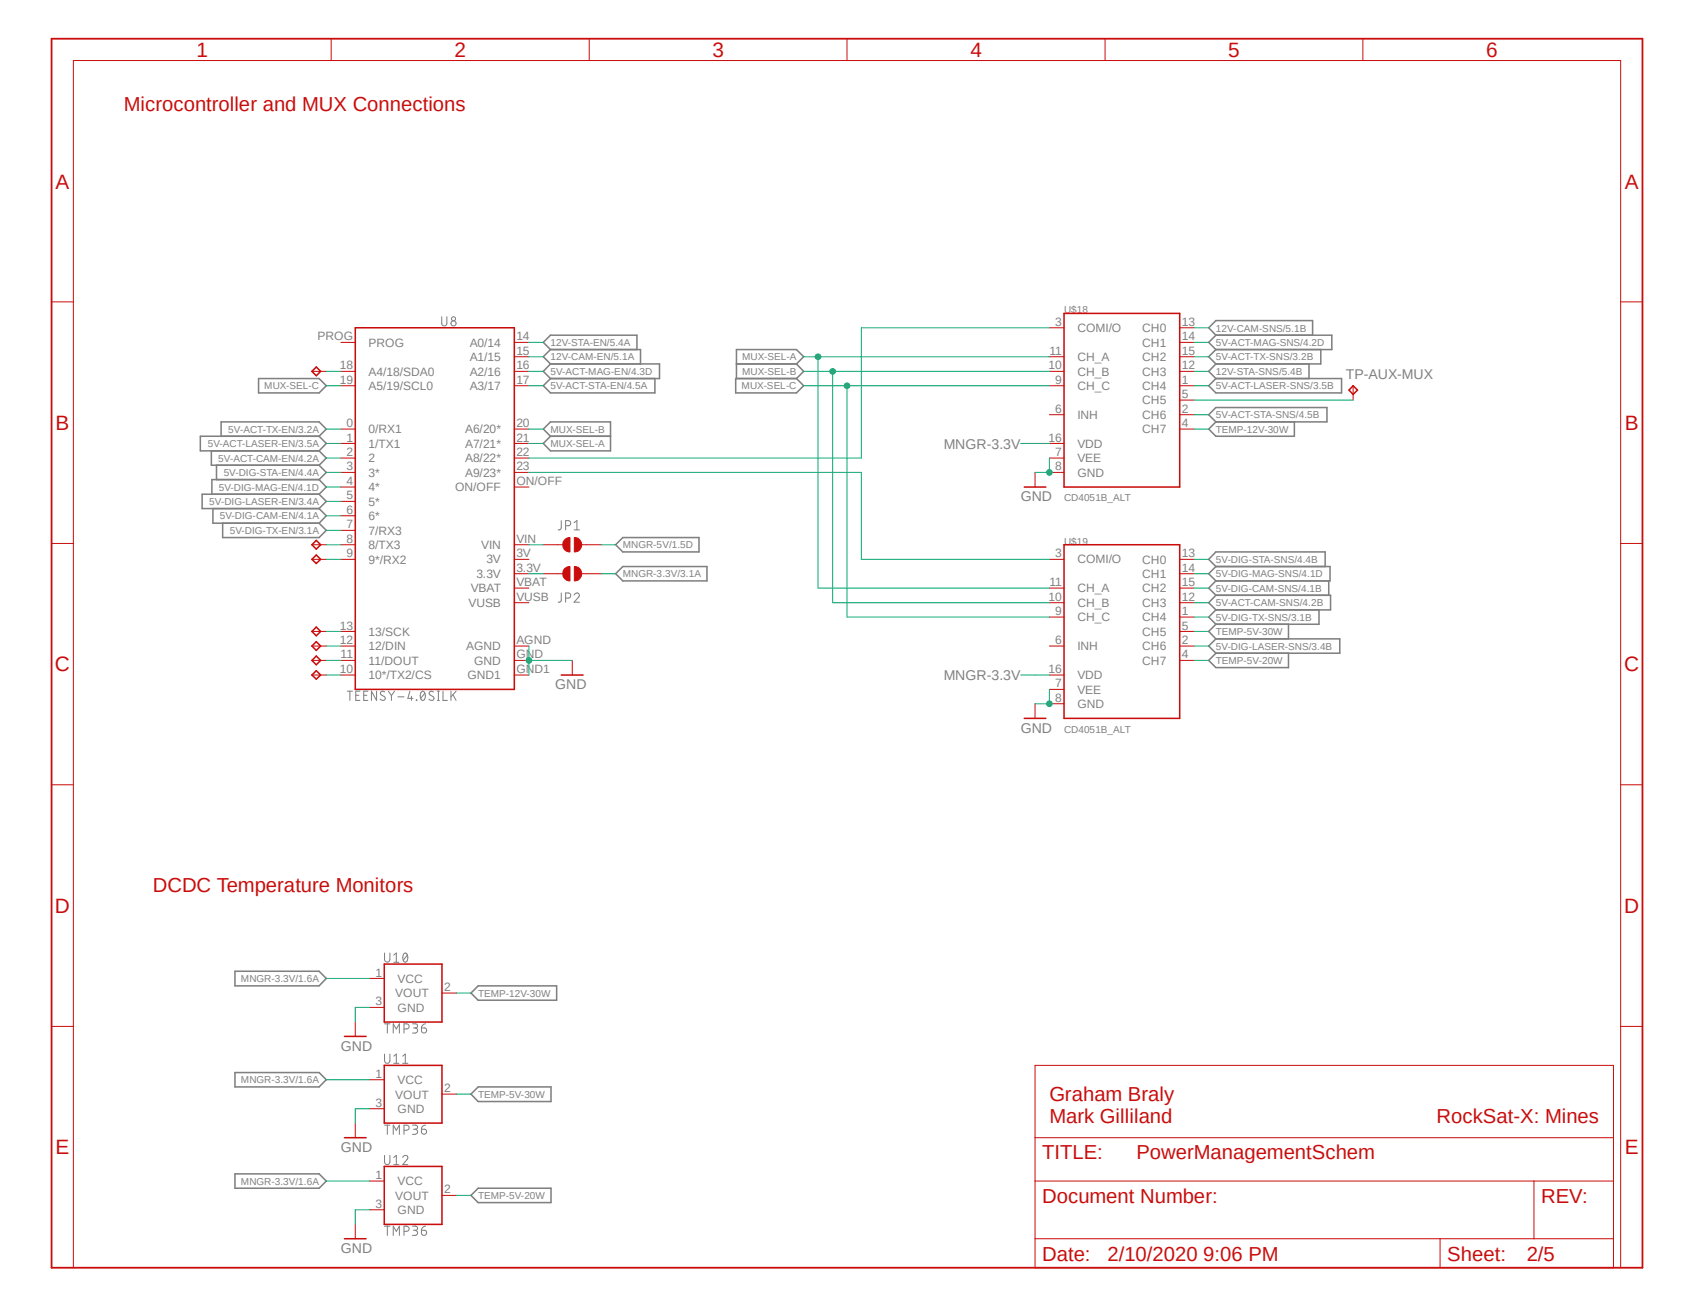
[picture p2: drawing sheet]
<svg xmlns="http://www.w3.org/2000/svg" width="279mm" height="216mm" viewBox="0 0 279 216" stroke-linecap="round" stroke-linejoin="round" font-family="sans-serif">
<path d="M8 6.1l263.4 203.7M271.4 6.1l-263.4 203.7" fill="none" stroke="#fff" stroke-width=".17"/>
<g fill="none" stroke="#808080" stroke-width=".17">
<path d="M72.9 52.3v1.1a.42 .42 0 0 0 .4 .4 .42 .42 0 0 0 .4-.4v-1.1M92.6 85.9v1.2a.38 .38 0 0 1-.5 .4M92.6 97.9v1.2a.38 .38 0 0 1-.5 .3M93.3 86.8h.5a.42 .42 0 0 0 .4-.4 .42 .42 0 0 0-.4-.5h-.5v1.6M93.3 98.7h.5a.42 .42 0 0 0 .4-.4 .42 .42 0 0 0-.4-.4h-.5v1.5M94.7 98.2a.43 .43 0 0 1 .6-.3 .43 .43 0 0 1 .2 .7l-.8 .8h.9M94.7 87.5h.9M94.7 86.3l.5-.4v1.6M57.3 114.1h.9M57.7 114.1v1.5M58.7 114.8h.5M59.4 114.1h-.7v1.5h.7"/>
<path d="M60 114.8h.5M60.7 114.1h-.7v1.5h.7M62.1 114.1v1.5l-.8-1.5v1.5M63.5 114.2a.42 .42 0 0 0-.4-.1 .42 .42 0 0 0-.3 .3 1.1 1.1 0 0 0 .7 .7 .34 .34 0 0 1-.3 .5l-.5-.2M64.1 114.1l.5 .7M64.6 114.8v.8M65.1 114.1l-.5 .7M65.7 115h1M67.6 114.1l-.3 1.2h.9M67.9 114.9v.7M68.7 115.5l.1 .1zM69.6 114.2l.2-.1a.95 .95 0 0 1 .2 1.5h-.2a.93 .93 0 0 1-.2-1.4z"/>
<path d="M70.1 114.4l-.7 .9M71.5 114.2a.42 .42 0 0 0-.4-.1 .42 .42 0 0 0-.3 .3 1.1 1.1 0 0 0 .8 .7 .34 .34 0 0 1-.3 .5l-.5-.2M72.2 114.1h.3M72.2 115.6h.3M72.3 114.1v1.5M73.1 114.1v1.5h.7M74.4 114.1v1.5M74.8 114.7l.5 .9M75.3 114.1l-.9 .9M63.5 157.3v1.1a.44 .44 0 0 0 .3 .4 .44 .44 0 0 0 .5-.2v-1.3M65 157.6l.4-.3v1.5M65 158.8h.8"/>
<path d="M66.7 157.4l.2-.1a.9 .9 0 0 1 0 1.5 .99 .99 0 0 1-.2-1.4zM67.2 157.6l-.7 .9M63.5 174v1.1l.2 .4h.2h.2l.2-.4v-1.1M63.5 169h.8M63.9 169v1.5M64.9 170.5v-1.5l.5 .8 .5-.8v1.5M65 174.3l.4-.3v1.5M65 175.5h.8M66.5 175.5h.8M66.5 174.3l.4-.3v1.5M66.7 169.8h.4a.42 .42 0 0 0 .4-.4 .42 .42 0 0 0-.4-.4h-.4v1.5M68.1 169h.5a.34 .34 0 0 1 .3 .3 .34 .34 0 0 1-.3 .4h-.4"/>
<path d="M68.5 169.7a.42 .42 0 0 1 .4 .4 .42 .42 0 0 1-.4 .4h-.4M69.6 169.7h.5a.43 .43 0 0 1 .3 .4 .43 .43 0 0 1-.4 .4 .43 .43 0 0 1-.4-.4zM70.2 169a.73 .73 0 0 0-.6 .7M63.5 190.7v1.1l.2 .4h.2h.2l.2-.4v-1.1M63.5 185.7h.8M63.9 185.7v1.5M64.9 187.2v-1.5l.5 .9 .5-.9v1.5M65 191.1l.4-.4v1.5M65 192.2h.8M66.5 191.1a.42 .42 0 0 1 .6-.4 .42 .42 0 0 1 .1 .7l-.7 .8h.8M66.7 186.6h.4a.42 .42 0 0 0 .4-.5 .42 .42 0 0 0-.4-.4h-.4v1.5M68.1 185.7h.5a.34 .34 0 0 1 .3 .4 .34 .34 0 0 1-.3 .3h-.4"/>
<path d="M68.5 186.4a.42 .42 0 0 1 .4 .4 .42 .42 0 0 1-.4 .4h-.4M69.6 186.4h.5a.43 .43 0 0 1 .3 .5 .43 .43 0 0 1-.4 .3 .43 .43 0 0 1-.4-.4zM70.2 185.7a.65 .65 0 0 0-.6 .7M63.5 202.4h.8M63.9 202.4v1.5M64.9 203.9v-1.5l.5 .8 .5-.8v1.5M66.7 203.2h.4a.42 .42 0 0 0 .4-.4 .42 .42 0 0 0-.4-.4h-.4v1.5M68.1 202.4h.5a.34 .34 0 0 1 .3 .3 .34 .34 0 0 1-.3 .4h-.4M68.5 203.1a.42 .42 0 0 1 .4 .4 .42 .42 0 0 1-.4 .4h-.4M69.6 203.1h.5a.43 .43 0 0 1 .3 .4 .43 .43 0 0 1-.4 .4 .43 .43 0 0 1-.4-.4zM70.2 202.4a.73 .73 0 0 0-.6 .7"/>
<circle cx="74.8" cy="53.4" r=".43"/>
<circle cx="74.8" cy="52.6" r=".34"/>
</g>
<g fill="none" stroke="#808080" stroke-width=".25">
<path d="M90.8 57.7h14.9v2.4M90.8 57.7l-1.1-1.2 1.1-1.2h14.3v2.4M90.8 57.7l-1.1 1.2 1.1 1.2M200.7 55.3h19.1v2.4h-19.1M200.7 57.7l-1.2 1.2 1.2 1.2M200.7 55.3l-1.2-1.2 1.2-1.2h15.9v2.4M200.7 55.3l-1.2 1.2 1.2 1.2M218 57.7v2.4h-17.3M34.9 74.4v2.4h17.8M35.7 76.8v2.4M36.5 72v-2.4h16.2l1.1 1.2-1.1 1.2M42.7 62.5h10l1.1 1.2-1.1 1.2h-10z"/>
<path d="M52.7 72h-19.6v2.4h19.6M52.7 72l1.1 1.2-1.1 1.2M52.7 74.4l1.1 1.2-1.1 1.2M52.7 76.8l1.1 1.2-1.1 1.2M52.7 79.2h-17.7v2.4M52.7 79.2l1.1 1.2-1.1 1.2M89.7 70.8l1.1-1.2h10v4.8h-10l-1.1-1.2 1.1-1.2zM90.8 60.1h18v2.4h-18M90.8 72h10M90.8 62.5l-1.1 1.2 1.1 1.2h17.3v-2.4M90.8 60.1l-1.1 1.2 1.1 1.2M121.4 62.5h10l1.2 1.2-1.2 1.2h-10z"/>
<path d="M121.5 60.1h9.9M131.4 60.1l1.2-1.2-1.2-1.2h-9.9v4.8M131.4 60.1l1.2 1.2-1.2 1.2M199.5 63.7l1.2-1.2h20.7v2.4h-20.7zM199.5 68.5l1.2-1.2h18.3v2.3h-18.3zM200.7 69.6l-1.2 1.2 1.2 1.2h12.9v-2.4M200.7 60.1l-1.2 1.2 1.2 1.2M216 60.1v2.4M35.1 83.9v2.5h17.6M36.7 86.4v2.3h16l1.1-1.2-1.1-1.1M52.7 81.6h-19.3v2.3h19.3M52.7 81.6l1.1 1.2-1.1 1.1"/>
<path d="M52.7 83.9l1.1 1.2-1.1 1.3M101.6 94.7l1.2-1.2h13.9v2.4h-13.9zM101.6 89.9l1.2-1.2h12.6v2.4h-12.6zM200.7 93.5h18.8v2.4h-18.8M200.7 98.3h18.9v2.4h-18.9M200.7 93.5l-1.2-1.2 1.2-1.2h18v2.4M200.7 93.5l-1.2 1.2 1.2 1.2M200.7 95.9l-1.2 1.2 1.2 1.2M200.7 98.3l-1.2 1.2 1.2 1.2M219.3 95.9v2.4M200.7 100.7l-1.2 1.2 1.2 1.1M200.7 105.5l-1.2 1.1 1.2 1.2"/>
<path d="M200.7 105.5h20.4v2.3h-20.4M200.7 103l-1.2 1.2 1.2 1.3M200.7 107.8l-1.2 1.2 1.2 1.2h11.9v-2.4M212.6 103v2.5M217.7 100.7v2.3h-17M38.8 160.3h13.9l1.1 1.2-1.1 1.2h-13.9zM38.8 177h13.9l1.1 1.2-1.1 1.2h-13.9zM78.9 162.7h13v2.4h-13l-1.2-1.2zM78.9 179.4h12v2.4h-12l-1.2-1.2zM38.8 193.8h13.9l1.1 1.1-1.1 1.2h-13.9zM78.9 196.1h12v2.4h-12l-1.2-1.2z"/>
</g>
<g fill="none" stroke="#c90d0c" stroke-width=".25">
<path d="M58.6 54.1h26.3v59.7h-26.3zM175.6 51.7h19.1v28.7h-19.1zM223.3 63.7l.7 .7-.7 .7-.7-.7zM169 80.4h3.6M175.6 89.9h19.1v28.7h-19.1zM92.6 111.4h3.6M169 118.6h3.6M63.4 159.1h9.5v9.6h-9.5zM56.9 171.1h3.5M63.4 175.9h9.5v9.5h-9.5zM56.9 187.8h3.5M63.4 192.5h9.5v9.6h-9.5z"/>
<path d="M56.9 204.5h3.5"/>
</g>
<g fill="none" stroke="#c90d0c" stroke-width=".17">
<path d="M54.7 6.4v3.6M97.2 6.4v3.6M139.8 6.4v3.6M182.4 6.4v3.6M224.9 6.4v3.6M8.5 49.8h3.6M56.3 56.5h2.3M84.9 56.5h2.4M84.9 58.9h2.4M173.2 58.9h2.4M173.2 54.1h2.4M194.7 56.5h2.4"/>
<path d="M194.7 58.9h2.4M194.7 54.1h2.4M267.5 49.8h3.6M56.3 61.3h2.3M56.3 63.7h2.3M56.3 70.8h2.3M56.3 73.2h2.3M56.3 75.6h2.3M56.3 78h2.3M84.9 61.3h2.4M84.9 63.7h2.4M84.9 70.8h2.4"/>
<path d="M84.9 73.2h2.4M84.9 75.6h2.4M84.9 78h2.4M170.8 78v2.4M173.2 61.3h2.4M173.2 63.7h2.4M173.2 73.2h2.4M173.2 75.6h2.4M173.2 78h2.4M173.2 68.5h2.4M194.7 61.3h2.4M194.7 63.7h2.4"/>
<path d="M194.7 70.8h2.4M194.7 66h2.4M194.7 68.5h2.4M223.3 63.7v2.3M8.5 89.7h3.6M56.3 92.3h2.3M56.3 89.9h2.3M56.3 80.4h2.3M56.3 87.5h2.3M56.3 85.1h2.3M56.3 82.8h2.3M84.9 97.1h2.4"/>
<path d="M84.9 94.7h2.4M84.9 92.3h2.4M84.9 89.9h2.4M84.9 80.4h2.4M84.9 99.5h2.4M173.2 97.1h2.4M173.2 92.3h2.4M173.2 99.5h2.4M194.7 97.1h2.4M194.7 94.7h2.4M194.7 92.3h2.4M194.7 99.5h2.4"/>
<path d="M267.5 89.7h3.6M56.3 111.4h2.3M56.3 109h2.3M56.3 106.6h2.3M56.3 104.2h2.3M84.9 111.4h2.4M84.9 109h2.4M84.9 106.6h2.4M94.4 109v2.4M170.8 116.2v2.4M173.2 111.4h2.4M173.2 106.6h2.4"/>
<path d="M173.2 101.9h2.4M173.2 116.2h2.4M173.2 113.8h2.4M194.7 109h2.4M194.7 106.6h2.4M194.7 104.2h2.4M194.7 101.9h2.4M8.5 129.5h3.6M267.5 129.5h3.6M8.5 169.4h3.6M58.6 168.7v2.4M61 161.5h2.4"/>
<path d="M61 166.3h2.4M61 178.2h2.4M72.9 163.9h2.5M170.8 175.9h95.5v33.4h-95.5zM267.5 169.4h3.6M58.6 185.4v2.4M61 194.9h2.4M61 183h2.4M61 199.7h2.4M72.9 180.6h2.5M72.9 197.3h2.5M170.8 194.9h95.5"/>
<path d="M170.8 187.8h95.5M253.2 194.9v9.6M12.1 209.3v-199.3h255.4v199.3M58.6 202.1v2.4M170.8 204.5h95.5M237.7 204.5v4.8"/>
</g>
<path d="M8.5 6.4h262.6v202.9h-262.6z" fill="none" stroke="#c90d0c" stroke-width=".3"/>
<path d="M94.8 88.7a1.19 1.19 0 0 1 1.2 1.2 1.19 1.19 0 0 1-1.2 1.2z" fill-rule="evenodd" fill="#c90d0c"/>
<path d="M94.8 88.7a1.19 1.19 0 0 1 1.2 1.2 1.19 1.19 0 0 1-1.2 1.2z" fill="none" stroke="#c90d0c" stroke-width=".17"/>
<path d="M93.1 89.2l.4-.3 .6-.2v2.4a1.17 1.17 0 0 1-1.2-.7 1.17 1.17 0 0 1 .2-1.2z" fill-rule="evenodd" fill="#c90d0c"/>
<path d="M89.7 89.9h3.2M93.1 89.2l.4-.3 .6-.2v2.4a1.17 1.17 0 0 1-1.2-.7 1.17 1.17 0 0 1 .2-1.2zM96 89.9h3.2" fill="none" stroke="#c90d0c" stroke-width=".17"/>
<path d="M94.8 93.5a1.19 1.19 0 0 1 1.2 1.2 1.19 1.19 0 0 1-1.2 1.2z" fill-rule="evenodd" fill="#c90d0c"/>
<path d="M94.8 93.5a1.19 1.19 0 0 1 1.2 1.2 1.19 1.19 0 0 1-1.2 1.2z" fill="none" stroke="#c90d0c" stroke-width=".17"/>
<path d="M93.1 93.9l.4-.3 .6-.1v2.4a1.21 1.21 0 0 1-1.1-.7 1.21 1.21 0 0 1 .1-1.3z" fill-rule="evenodd" fill="#c90d0c"/>
<path d="M51.5 61.3h2.3M51.5 89.9h2.3M51.5 92.3h2.3M89.7 94.7h3.2M93.1 93.9l.4-.3 .6-.1v2.4a1.21 1.21 0 0 1-1.1-.7 1.21 1.21 0 0 1 .1-1.3zM96 94.7h3.2M51.5 104.2h2.3M51.5 106.6h2.3M51.5 109h2.3M51.5 111.4h2.3" fill="none" stroke="#c90d0c" stroke-width=".17"/>
<path d="M51.5 61.3l.7-.7 .7 .7-.7 .7zM51.5 89.9l.7-.7 .7 .7-.7 .7zM52.2 91.6l.7 .7-.7 .7-.7-.7zM51.5 111.4l.7-.7 .7 .7-.7 .7zM52.2 103.5l.7 .7-.7 .7-.7-.7zM52.2 105.9l.7 .7-.7 .8-.7-.8zM52.2 108.3l.7 .7-.7 .7-.7-.7z" fill="none" stroke="#c90d0c" stroke-width=".25"/>
<path d="M94.4 109h-7.1v2.4" fill="none" stroke="#0dab76" stroke-width=".17"/>
<circle cx="87.3" cy="109" r=".46" fill="#0dab76"/>
<g fill="none" stroke="#0dab76" stroke-width=".17">
<path d="M173.2 75.6v2.4h-2.4M87.3 106.6v2.4"/>
<circle cx="87.3" cy="109" r=".46"/>
</g>
<circle cx="173.2" cy="78" r=".46" fill="#0dab76"/>
<g fill="none" stroke="#0dab76" stroke-width=".17">
<path d="M173.2 113.8v2.4h-2.4"/>
<circle cx="173.2" cy="78" r=".46"/>
</g>
<circle cx="173.2" cy="116.2" r=".46" fill="#0dab76"/>
<g fill="none" stroke="#0dab76" stroke-width=".17">
<path d="M132.6 58.9h40.6M135 58.9v38.2h38.2M173.2 54.1h-31v21.5h-54.9M87.3 78h54.9v14.3h31M61 166.3h-2.4v2.4M61 183h-2.4v2.4M61 199.7h-2.4v2.4"/>
<circle cx="173.2" cy="116.2" r=".46"/>
</g>
<circle cx="135" cy="58.9" r=".46" fill="#0dab76"/>
<g fill="none" stroke="#0dab76" stroke-width=".17">
<path d="M87.3 73.2h2.4M132.6 61.3h40.6M137.4 61.3v38.2h35.8"/>
<circle cx="135" cy="58.9" r=".46"/>
</g>
<circle cx="137.4" cy="61.3" r=".46" fill="#0dab76"/>
<g fill="none" stroke="#0dab76" stroke-width=".17">
<path d="M87.3 70.8h2.4M132.6 63.7h40.6M139.8 63.7v38.2h33.4"/>
<circle cx="137.4" cy="61.3" r=".46"/>
</g>
<circle cx="139.8" cy="63.7" r=".46" fill="#0dab76"/>
<g fill="none" stroke="#0dab76" stroke-width=".17">
<path d="M87.3 58.9h2.4M87.3 56.5h2.4M197.1 58.9h2.4M197.1 54.1h2.4M197.1 56.5h2.4M53.8 63.7h2.5M53.8 73.2h2.5M53.8 61.3h2.5M53.8 70.8h2.5M53.8 75.6h2.5M53.8 78h2.5M87.3 63.7h2.4"/>
<path d="M87.3 61.3h2.4M168.4 73.2h4.8M197.1 63.7h2.4M197.1 68.5h2.4M197.1 61.3h2.4M197.1 70.8h2.4M197.1 66h26.2M53.8 92.3h2.5M53.8 80.4h2.5M53.8 82.8h2.5M53.8 85.1h2.5M53.8 87.5h2.5"/>
<path d="M53.8 89.9h2.5M87.3 94.7h2.4M87.3 89.9h2.4M99.2 94.7h2.4M99.2 89.9h2.4M197.1 94.7h2.4M197.1 92.3h2.4M197.1 97.1h2.4M197.1 99.5h2.4M53.8 111.4h2.5M53.8 106.6h2.5M53.8 104.2h2.5"/>
<path d="M53.8 109h2.5M168.4 111.4h4.8M197.1 101.9h2.4M197.1 106.6h2.4M197.1 104.2h2.4M197.1 109h2.4M53.8 161.5h7.2M53.8 178.2h7.2M75.4 163.9h2.3M53.8 194.9h7.2M75.4 180.6h2.3M75.4 197.3h2.3"/>
<circle cx="139.8" cy="63.7" r=".46"/>
</g>
<g font-size="3.4" fill="#c90d0c">
<text x="32.4" y="9.4">1</text>
<text x="75" y="9.4">2</text>
<text x="117.6" y="9.4">3</text>
<text x="160.1" y="9.4">4</text>
<text x="202.7" y="9.4">5</text>
<text x="245.3" y="9.4">6</text>
<text x="9.1" y="31.1">A</text>
<text x="268.1" y="31.1">A</text>
<text x="9.1" y="71">B</text>
<text x="268.1" y="71">B</text>
<text x="9.1" y="110.8">C</text>
<text x="268.1" y="110.8">C</text>
<text x="9.1" y="150.7">D</text>
<text x="268.1" y="150.7">D</text>
<text x="9.1" y="190.5">E</text>
<text x="268.1" y="190.5">E</text>
</g>
<g font-size="3.3" fill="#c90d0c">
<text x="20.4" y="18.3">Microcontroller and MUX Connections</text>
<text x="25.2" y="147.2">DCDC Temperature Monitors</text>
<text x="173.2" y="181.8">Graham Braly</text>
<text x="173.2" y="185.4">Mark Gilliland</text>
<text x="237.1" y="185.4">RockSat-X: Mines</text>
<text x="172" y="191.3">TITLE:</text>
<text x="187.5" y="191.3">PowerManagementSchem</text>
<text x="172" y="198.5">Document Number:</text>
<text x="254.3" y="198.5">REV:</text>
<text x="172" y="208.1">Date:</text>
<text x="182.8" y="208.1">2/10/2020 9:06 PM</text>
<text x="238.9" y="208.1">Sheet:</text>
<text x="252" y="208.1">2/5</text>
</g>
<g font-size="2.3" fill="#808080">
<text x="222.1" y="62.5">TP-AUX-MUX</text>
<text x="155.7" y="74">MNGR-3.3V</text>
<text x="168.4" y="82.8">GND</text>
<text x="91.6" y="113.8">GND</text>
<text x="155.7" y="112.2">MNGR-3.3V</text>
<text x="168.4" y="120.9">GND</text>
<text x="56.3" y="173.4">GND</text>
<text x="56.3" y="190.2">GND</text>
<text x="56.3" y="206.9">GND</text>
</g>
<g font-size="2" fill="#808080">
<text x="174.2" y="53.8">3</text>
<text x="195" y="53.8">13</text>
<text x="52.4" y="56.2">PROG</text>
<text x="60.8" y="57.2">PROG</text>
<text x="77.5" y="57.2">A0/14</text>
<text x="77.5" y="59.6">A1/15</text>
<text x="85.2" y="56.2">14</text>
<text x="85.2" y="58.5">15</text>
<text x="173.2" y="58.5">11</text>
<text x="177.8" y="54.8">COMI/O</text>
<text x="177.8" y="59.6">CH_A</text>
<text x="188.5" y="54.9">CH0</text>
<text x="188.5" y="57.2">CH1</text>
<text x="188.5" y="59.6">CH2</text>
<text x="195" y="56.2">14</text>
<text x="195" y="58.5">15</text>
<text x="56.1" y="61">18</text>
<text x="56.1" y="63.3">19</text>
<text x="60.8" y="62">A4/18/SDA0</text>
<text x="60.8" y="64.4">A5/19/SCL0</text>
<text x="77.5" y="62">A2/16</text>
<text x="77.5" y="64.4">A3/17</text>
<text x="85.2" y="61">16</text>
<text x="85.2" y="63.3">17</text>
<text x="173.1" y="61">10</text>
<text x="174.2" y="63.3">9</text>
<text x="177.8" y="62">CH_B</text>
<text x="177.8" y="64.4">CH_C</text>
<text x="188.5" y="62">CH3</text>
<text x="188.5" y="64.4">CH4</text>
<text x="195" y="61">12</text>
<text x="195" y="63.3">1</text>
<text x="195" y="65.7">5</text>
<text x="57.2" y="70.5">0</text>
<text x="60.8" y="71.5">0/RX1</text>
<text x="76.8" y="71.5">A6/20*</text>
<text x="85.2" y="70.5">20</text>
<text x="174.2" y="68.1">6</text>
<text x="177.8" y="69.2">INH</text>
<text x="188.5" y="66.8">CH5</text>
<text x="188.5" y="69.2">CH6</text>
<text x="188.5" y="71.5">CH7</text>
<text x="195" y="68.1">2</text>
<text x="195" y="70.5">4</text>
<text x="57.2" y="77.6">3</text>
<text x="57.2" y="75.3">2</text>
<text x="57.2" y="72.9">1</text>
<text x="60.8" y="76.3">2</text>
<text x="60.8" y="74">1/TX1</text>
<text x="76.8" y="73.9">A7/21*</text>
<text x="76.8" y="76.3">A8/22*</text>
<text x="85.2" y="72.9">21</text>
<text x="85.2" y="75.3">22</text>
<text x="85.2" y="77.6">23</text>
<text x="173.1" y="72.9">16</text>
<text x="174.2" y="77.6">8</text>
<text x="174.2" y="75.3">7</text>
<text x="177.8" y="73.9">VDD</text>
<text x="177.8" y="76.3">VEE</text>
<text x="57.2" y="82.4">5</text>
<text x="57.2" y="80.1">4</text>
<text x="60.8" y="83.5">5*</text>
<text x="60.8" y="81.1">4*</text>
<text x="60.8" y="78.7">3*</text>
<text x="75.1" y="81.1">ON/OFF</text>
<text x="76.8" y="78.7">A9/23*</text>
<text x="85.2" y="80.1">ON/OFF</text>
<text x="177.8" y="78.7">GND</text>
<text x="57.2" y="89.6">8</text>
<text x="57.2" y="87.2">7</text>
<text x="57.2" y="84.8">6</text>
<text x="60.8" y="88.3">7/RX3</text>
<text x="60.8" y="85.9">6*</text>
<text x="85.2" y="89.6">VIN</text>
<text x="57.2" y="92">9</text>
<text x="60.8" y="90.6">8/TX3</text>
<text x="60.8" y="93">9*/RX2</text>
<text x="78.6" y="95.4">3.3V</text>
<text x="79.4" y="90.6">VIN</text>
<text x="80.3" y="93">3V</text>
<text x="85.2" y="94.4">3.3V</text>
<text x="85.2" y="92">3V</text>
<text x="174.2" y="92">3</text>
<text x="177.8" y="93">COMI/O</text>
<text x="188.5" y="93">CH0</text>
<text x="188.5" y="95.4">CH1</text>
<text x="195" y="92">13</text>
<text x="195" y="94.4">14</text>
<text x="77.3" y="100.2">VUSB</text>
<text x="77.7" y="97.8">VBAT</text>
<text x="85.2" y="96.7">VBAT</text>
<text x="85.2" y="99.1">VUSB</text>
<text x="173.1" y="99.1">10</text>
<text x="173.2" y="96.7">11</text>
<text x="174.2" y="101.5">9</text>
<text x="177.8" y="97.8">CH_A</text>
<text x="177.8" y="100.2">CH_B</text>
<text x="188.5" y="97.8">CH2</text>
<text x="188.5" y="100.2">CH3</text>
<text x="195" y="96.7">15</text>
<text x="195" y="99.1">12</text>
<text x="195" y="101.5">1</text>
<text x="56.1" y="106.3">12</text>
<text x="56.1" y="103.9">13</text>
<text x="60.8" y="107.4">12/DIN</text>
<text x="60.8" y="105">13/SCK</text>
<text x="76.9" y="107.4">AGND</text>
<text x="85.2" y="106.3">AGND</text>
<text x="174.2" y="106.3">6</text>
<text x="177.8" y="102.6">CH_C</text>
<text x="177.8" y="107.4">INH</text>
<text x="188.5" y="102.6">CH4</text>
<text x="188.5" y="105">CH5</text>
<text x="188.5" y="107.4">CH6</text>
<text x="195" y="103.9">5</text>
<text x="195" y="106.3">2</text>
<text x="56.1" y="111.1">10</text>
<text x="56.2" y="108.7">11</text>
<text x="60.8" y="112.1">10*/TX2/CS</text>
<text x="60.8" y="109.7">11/DOUT</text>
<text x="77.1" y="112.1">GND1</text>
<text x="78.2" y="109.7">GND</text>
<text x="85.2" y="111.1">GND1</text>
<text x="85.2" y="108.7">GND</text>
<text x="173.1" y="111.1">16</text>
<text x="174.2" y="113.5">7</text>
<text x="177.8" y="112.1">VDD</text>
<text x="188.5" y="109.7">CH7</text>
<text x="195" y="108.7">4</text>
<text x="174.2" y="115.8">8</text>
<text x="177.8" y="116.9">GND</text>
<text x="177.8" y="114.5">VEE</text>
<text x="62" y="161.2">1</text>
<text x="62" y="165.9">3</text>
<text x="65.2" y="164.6">VOUT</text>
<text x="65.6" y="162.2">VCC</text>
<text x="65.6" y="167">GND</text>
<text x="73.3" y="163.6">2</text>
<text x="62" y="177.9">1</text>
<text x="65.6" y="178.9">VCC</text>
<text x="62" y="182.7">3</text>
<text x="65.2" y="181.4">VOUT</text>
<text x="65.6" y="183.7">GND</text>
<text x="73.3" y="180.3">2</text>
<text x="62" y="194.6">1</text>
<text x="65.6" y="195.7">VCC</text>
<text x="73.3" y="197">2</text>
<text x="62" y="199.4">3</text>
<text x="65.2" y="198">VOUT</text>
<text x="65.6" y="200.4">GND</text>
</g>
<g font-size="1.7" fill="#808080">
<text x="175.6" y="51.7">U$18</text>
<text x="90.8" y="59.5">12V-CAM-EN/5.1A</text>
<text x="90.8" y="57.1">12V-STA-EN/5.4A</text>
<text x="122.5" y="59.5">MUX-SEL-A</text>
<text x="200.7" y="59.5">5V-ACT-TX-SNS/3.2B</text>
<text x="200.7" y="54.7">12V-CAM-SNS/5.1B</text>
<text x="200.7" y="57.1">5V-ACT-MAG-SNS/4.2D</text>
<text x="43.6" y="64.3">MUX-SEL-C</text>
<text x="90.8" y="64.3">5V-ACT-STA-EN/4.5A</text>
<text x="90.8" y="61.9">5V-ACT-MAG-EN/4.3D</text>
<text x="122.4" y="64.3">MUX-SEL-C</text>
<text x="122.5" y="61.9">MUX-SEL-B</text>
<text x="200.7" y="64.3">5V-ACT-LASER-SNS/3.5B</text>
<text x="200.7" y="61.9">12V-STA-SNS/5.4B</text>
<text x="37.7" y="71.4">5V-ACT-TX-EN/3.2A</text>
<text x="90.8" y="71.4">MUX-SEL-B</text>
<text x="200.7" y="69">5V-ACT-STA-SNS/4.5B</text>
<text x="200.7" y="71.4">TEMP-12V-30W</text>
<text x="34.3" y="73.8">5V-ACT-LASER-EN/3.5A</text>
<text x="36" y="76.2">5V-ACT-CAM-EN/4.2A</text>
<text x="90.8" y="73.8">MUX-SEL-A</text>
<text x="34.5" y="83.4">5V-DIG-LASER-EN/3.4A</text>
<text x="36.1" y="81">5V-DIG-MAG-EN/4.1D</text>
<text x="36.9" y="78.6">5V-DIG-STA-EN/4.4A</text>
<text x="175.6" y="82.8">CD4051B_ALT</text>
<text x="36.3" y="85.7">5V-DIG-CAM-EN/4.1A</text>
<text x="37.9" y="88.1">5V-DIG-TX-EN/3.1A</text>
<text x="175.6" y="89.9">U$19</text>
<text x="102.8" y="95.3">MNGR-3.3V/3.1A</text>
<text x="102.8" y="90.5">MNGR-5V/1.5D</text>
<text x="200.7" y="92.9">5V-DIG-STA-SNS/4.4B</text>
<text x="200.7" y="95.3">5V-DIG-MAG-SNS/4.1D</text>
<text x="200.7" y="97.7">5V-DIG-CAM-SNS/4.1B</text>
<text x="200.7" y="100.1">5V-ACT-CAM-SNS/4.2B</text>
<text x="200.7" y="102.4">5V-DIG-TX-SNS/3.1B</text>
<text x="200.7" y="107.2">5V-DIG-LASER-SNS/3.4B</text>
<text x="200.7" y="104.9">TEMP-5V-30W</text>
<text x="200.7" y="109.6">TEMP-5V-20W</text>
<text x="175.6" y="120.9">CD4051B_ALT</text>
<text x="39.8" y="162.1">MNGR-3.3V/1.6A</text>
<text x="78.9" y="164.5">TEMP-12V-30W</text>
<text x="39.8" y="178.8">MNGR-3.3V/1.6A</text>
<text x="78.9" y="181.2">TEMP-5V-30W</text>
<text x="39.8" y="195.5">MNGR-3.3V/1.6A</text>
<text x="78.9" y="197.9">TEMP-5V-20W</text>
</g>
</svg>
